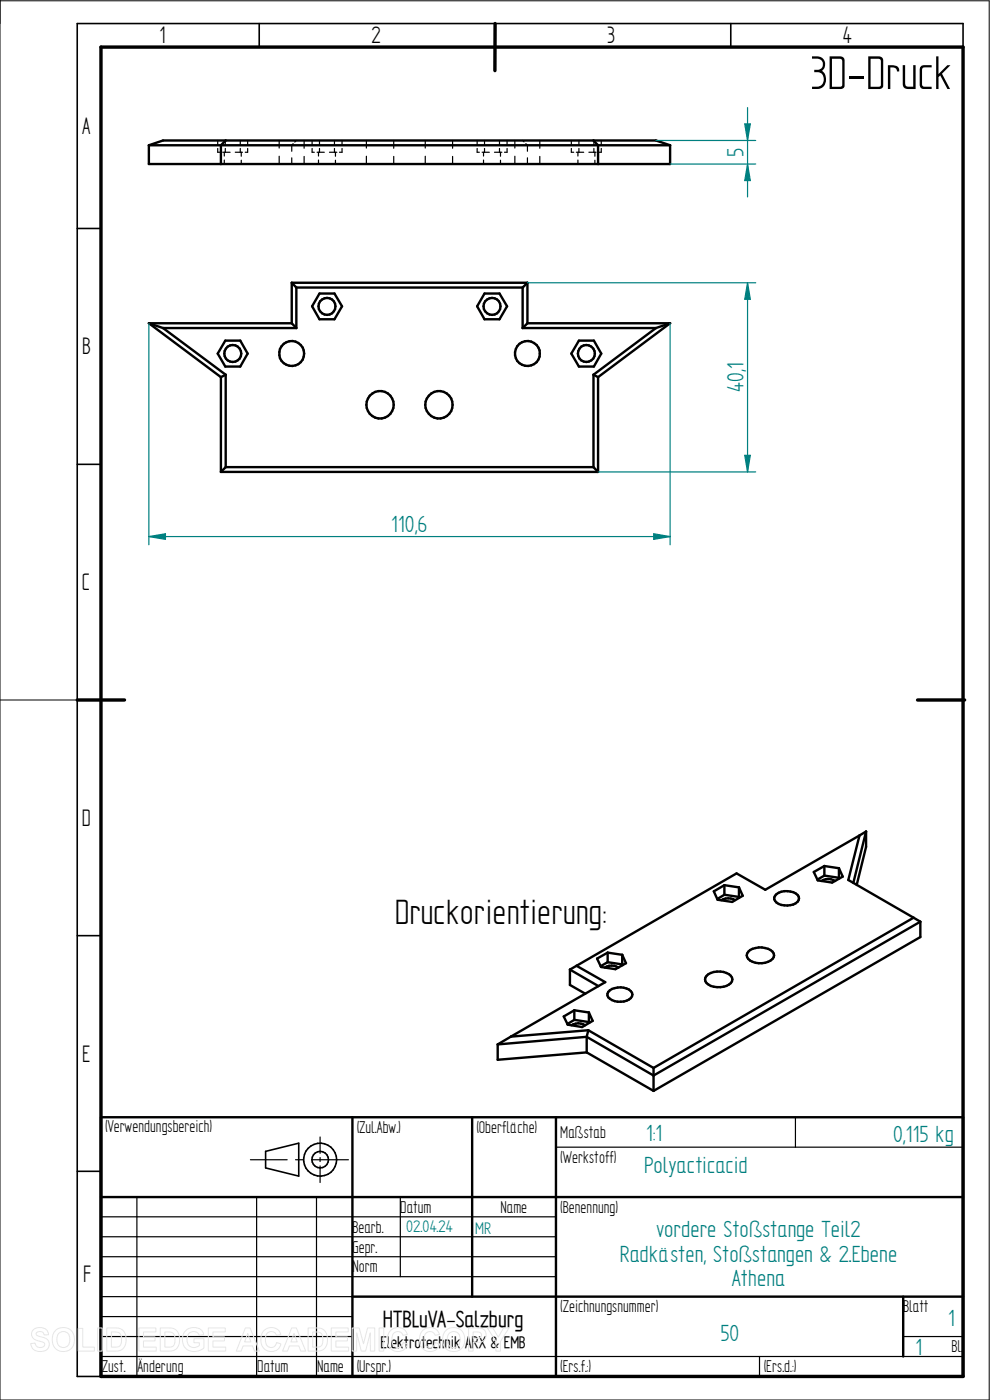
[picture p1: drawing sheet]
<svg xmlns="http://www.w3.org/2000/svg" width="210mm" height="297mm" viewBox="0 0 210 297" stroke-linecap="round" stroke-linejoin="round" font-family="sans-serif">
<path d="M0 0v297h209.8v-296.8h-209.8M0 148.5h16.4" fill="none" stroke="#000" stroke-width=".21"/>
<g fill="none" stroke="#000" stroke-width=".34">
<path d="M55 5v5M105 5v5M155 5v5M204.3 10v-5h-187.9v287h5M16.4 48.5h5M16.4 98.5h5M16.4 148.5h5M16.4 198.5h5M16.4 248.5h5M56.3 244.3l7.1-1.8v7l-7.1-1.7z"/>
<circle cx="67.9" cy="246" r="3.5"/>
<circle cx="67.9" cy="246" r="1.76"/>
</g>
<path d="M21.4 10h182.9v282h-182.9zM105 5v10M16.4 148.5h10M194.6 148.5h10" fill="none" stroke="#000" stroke-width=".72"/>
<g fill="none" stroke="#000" stroke-width=".51">
<path d="M31.6 30.8v4h110.6v-4M31.6 30.8l3-1h104.5l3.1 1M31.6 30.8h110.6M47.9 29.8l-1 1v4M125.9 29.8l1 1v4M61.9 60v8.6M61.9 60h50M61.9 60l1 1M111.9 60v8.6M111.9 60l-1 1M31.6 68.6h30.3M31.6 68.6l15.3 11.4"/>
<path d="M31.6 68.6l3 1M34.6 69.6h28.3M34.6 69.6l13.3 9.9M47.8 72.3h3.2l1.5 2.7-1.5 2.8h-3.2l-1.6-2.8zM47.9 79.5v19.6M47.9 79.5l-1 .5M61.9 68.6l1 1M62.9 61h48M62.9 61v8.6M67.8 62.3h3.2l1.6 2.7-1.6 2.7h-3.2l-1.6-2.7zM102.8 62.3h3.2l1.6 2.7-1.6 2.7h-3.2l-1.6-2.7zM110.9 69.6h28.2"/>
<path d="M110.9 61v8.6M111.9 68.6h30.3M111.9 68.6l-1 1M122.8 72.3h3.2l1.6 2.7-1.6 2.8h-3.2l-1.6-2.8zM125.9 79.5v19.6M125.9 79.5l1 .5M139.1 69.6l-13.2 9.9M142.2 68.6l-15.3 11.4M142.2 68.6l-3.1 1M46.9 80v20.1M47.9 99.1h78M47.9 99.1l-1 1"/>
<path d="M125.9 99.1l1 1M126.9 80v20.1M46.9 100.1h80M182.3 177.2l-2.3 9.5 13.8 8M182.3 177.2l-20 11.6-6-3.5-34 19.6M183.7 176.4v3.3l-2 8M183.7 176.4l-2.7 10.9M183.7 176.4l-1.4 .8M153 191a2.91 2.91 0 0 1 2.9 0M153.7 187.8l3.1 .5M153.7 187.8l-2.3 1.3 .8 1.8 3.1 .4 2.3-1.3-.8-1.7M153.7 189.8l3.1 .5"/>
<path d="M153.7 187.8v2M153.7 189.8l-1.5 .9M156.8 190.3v.2M156.8 188.3v2M164.7 189.7a3.8 3.8 0 0 1 4.5 .2 1.27 1.27 0 0 1-.9 2 3.2 3.2 0 0 1-4-1.1v-.4zM174.3 186.9a2.66 2.66 0 0 1 2.9 0M174.9 183.7l3.1 .5M174.9 183.7l-2.3 1.3 .9 1.8 3 .4 2.3-1.2-.8-1.8M174.9 185.8l3.1 .4M174.9 183.7v2.1M174.9 185.8l-1.5 .8M178 186.2v.2"/>
<path d="M178 184.2v2M193.8 194.7l-55.2 31.9M193.8 194.7l1.4 .8M195.2 195.5v3.3l-56.6 32.6M195.2 195.5l-56.6 32.7-14.1-8.2M108.4 219.9l-2.8 1.7M120.9 205.7v3.3l3.3 1.8M120.9 205.7l6.1 3.5M121.2 217.5a2.66 2.66 0 0 1 2.9 0M121.8 214.3l3.1 .5M121.8 214.3l-2.2 1.3 .8 1.8 3.1 .5 2.2-1.3-.8-1.8M121.8 216.4l3.1 .4"/>
<path d="M121.8 214.3v2.1M121.8 216.4l-1.4 .9M122.3 204.9l6.1 3.5-20 11.5M122.3 204.9l-1.4 .8M124.5 220v3.3M124.5 220l-18.9 1.6M124.8 218.6l-16.4 1.3M124.8 218.6l13.8 8M124.8 218.6l-.3 1.4M124.9 216.8l.1 .2M124.9 214.8v2M128.3 205.3a2.66 2.66 0 0 1 2.9 0"/>
<path d="M128.9 204.1l-1.5 .9M128.9 204.1l3.1 .5M128.9 202.1v2M128.9 202.1l3.1 .5M128.9 202.1l-2.2 1.3 .8 1.7 3.1 .5 2.2-1.3-.8-1.7M129 210.4a3.7 3.7 0 0 1 4.8-.1 1.24 1.24 0 0 1 .2 1.3 1.24 1.24 0 0 1-1.1 .7 3.3 3.3 0 0 1-4-1.1zM132 204.6l.1 .2M132 202.6v2M149.9 207a4.1 4.1 0 0 1 5.1 0 1.13 1.13 0 0 1-.4 1.9 4.3 4.3 0 0 1-4.7-.3 1.07 1.07 0 0 1 0-1.6zM158.7 201.9a3.9 3.9 0 0 1 5.4 .4 1.38 1.38 0 0 1-1.2 1.7 3.7 3.7 0 0 1-4.4-.9v-.8zM21.4 237h182.9v55h-182.9zM74.8 237v55"/>
<path d="M100.2 237v38.1M105.6 221.6v3.2l18.9-1.5M117.9 237v55M124.5 223.3l14.1 8.1M138.6 226.6v4.8M21.4 254h182.9M74.8 275.1h129.5M191.6 275.1v12.7"/>
<circle cx="49.4" cy="75" r="1.81"/>
<circle cx="61.9" cy="75" r="2.65"/>
<circle cx="69.4" cy="65" r="1.79"/>
<circle cx="104.4" cy="65" r="1.79"/>
<circle cx="111.9" cy="75" r="2.65"/>
<circle cx="124.4" cy="75" r="1.81"/>
<circle cx="80.6" cy="85.9" r="2.9"/>
<circle cx="93.1" cy="85.9" r="2.9"/>
</g>
<g fill="none" stroke="#000" stroke-width=".25">
<path d="M46.2 29.8v.8M46.2 31.5v.8h.5M47.2 32.3h1.6M47.6 32.3v.8M47.6 34v.8M47.8 29.8v.8M47.8 31.5v.8M49.9 32.3h1.5M51 29.8v.8M51 31.5v.8M51.2 32.3v.8M51.2 34v.8"/>
<path d="M52.5 31.5v.8h-.5M52.5 29.8v.8M59.2 29.8v1.6M59.2 33.1v1.7M61.9 33.5v1.3M62.2 30.5l-.3 .3v1.3M62.9 29.8l-.4 .3M64.5 29.8v1.7M64.5 33.2v1.6M66.2 31.5v.8h.5M66.2 29.8v.8M67.3 32.3h1.5"/>
<path d="M67.6 32.3v.8M67.6 34v.8M67.8 29.8v.8M67.8 31.5v.8M69.9 32.3h1.6M71 29.8v.8M71 31.5v.8M71.2 32.3v.8M71.2 34v.8M72.6 31.5v.8h-.6M72.6 29.8v.8M77.7 29.8v1.6"/>
<path d="M77.7 33.1v1.7M83.5 29.8v1.7M83.5 33.2v1.6M90.2 29.8v1.6M90.2 33.1v1.7M96 29.8v1.7M96 33.2v1.6M101.2 31.5v.8h.5M101.2 29.8v.8M102.3 32.3h1.5M102.6 32.3v.8M102.6 34v.8"/>
<path d="M102.8 29.8v.8M102.8 31.5v.8M104.9 32.3h1.6M106 29.8v.8M106 31.5v.8M106.2 32.3v.8M106.2 34v.8M107.6 31.5v.8h-.6M107.6 29.8v.8M109.2 29.8v1.6M109.2 33.1v1.7M110.9 29.8l.3 .3"/>
<path d="M111.5 30.5l.4 .3v1.3M111.9 33.5v1.3M114.5 29.8v1.7M114.5 33.2v1.6M121.2 31.5v.8h.5M121.2 29.8v.8M122.3 32.3h1.5M122.6 32.3v.8M122.6 34v.8M122.8 29.8v.8M122.8 31.5v.8M124.9 32.3h1.5"/>
<path d="M126 29.8v.8M126 31.5v.8M126.2 32.3v.8M126.2 34v.8M127.6 31.5v.8h-.6M127.6 29.8v.8M168.7 237v6.4M21.4 258.1h96.5M29 254v38M53.1 246h7.8M54.4 254v38M62.7 246h1.7"/>
<path d="M66.2 246h7.7M67.1 254v38M67.9 241.2v3.5M67.9 245.6v.8M67.9 247.4v3.5M84.9 254v16.8M117.9 243.4h86.4M21.4 270.8h96.5M21.4 266.6h96.5M21.4 262.4h96.5M21.4 275.1h53.4M21.4 279.3h53.4"/>
<path d="M21.4 287.8h182.9M21.4 283.5h53.4M161.1 287.8v4.2M191.6 283.5h12.7"/>
</g>
<path d="M139.1 29.8h21.2M142.2 34.8h18.1M158 26.3h1.2l-.6 3.5z" fill="none" stroke="#008080" stroke-width=".25"/>
<path d="M158 26.3h1.2l-.6 3.5z" fill="#008080"/>
<path d="M158.6 34.8l.6 3.5h-1.2z" fill="none" stroke="#008080" stroke-width=".25"/>
<path d="M158.6 34.8l.6 3.5h-1.2z" fill="#008080"/>
<path d="M158.6 22.8v19M31.6 68.6v47M142.2 68.6v47M138.7 113.2l3.5 .6-3.5 .6z" fill="none" stroke="#008080" stroke-width=".25"/>
<path d="M138.7 113.2l3.5 .6-3.5 .6z" fill="#008080"/>
<path d="M31.6 113.8l3.5-.6v1.2z" fill="none" stroke="#008080" stroke-width=".25"/>
<path d="M31.6 113.8l3.5-.6v1.2z" fill="#008080"/>
<path d="M111.9 60h48.4M158 96.6h1.2l-.6 3.5zM31.6 113.8h110.6M126.9 100.1h33.4" fill="none" stroke="#008080" stroke-width=".25"/>
<path d="M158 96.6h1.2l-.6 3.5z" fill="#008080"/>
<path d="M158.6 60l.6 3.5h-1.2z" fill="none" stroke="#008080" stroke-width=".25"/>
<path d="M158.6 60l.6 3.5h-1.2z" fill="#008080"/>
<path d="M158.6 60v40.1" fill="none" stroke="#008080" stroke-width=".25"/>
<g fill="none" stroke="#e6e6e6" stroke-width=".21">
<path d="M7.1 282.1a2.02 2.02 0 0 1 3.1 .7l.1 .4h-.9a.9 .9 0 0 0-.8-.7 .9 .9 0 0 0-.9 .5l.1 .3 .5 .2a2.15 2.15 0 0 1 2.1 1.4 1.72 1.72 0 0 1-2.3 1.8l-.7-.2-.7-.7-.2-.8 1-.1a1.06 1.06 0 0 0 .9 1 1.06 1.06 0 0 0 1.1-.7 1.66 1.66 0 0 0-1.6-.8 1.37 1.37 0 0 1-.8-2.3zM11.8 282.3a2.46 2.46 0 0 1 3.1-.2 2.46 2.46 0 0 1 .8 3 2.4 2.4 0 0 1-3.1 1.5 2.4 2.4 0 0 1-1.5-3.1l.2-.5zM12.4 282.9a1.39 1.39 0 0 1 1.7-.3 1.39 1.39 0 0 1 .7 1.6 1.41 1.41 0 0 1-1.4 1.7 1.41 1.41 0 0 1-1.3-1.7l.1-.8zM16.6 281.8h1v4h2.4v.8h-3.4zM20.7 281.7h1v4.9h-1zM22.6 281.7h1.9a2.2 2.2 0 0 1 2.2 2.8 2.02 2.02 0 0 1-2.2 2.1h-1.9zM23.6 282.6a1.8 1.8 0 0 1 2 .5 2.09 2.09 0 0 1-.4 2.6l-1.6 .1zM29.5 281.7h3.6v.9h-2.7v1h2.5v.9h-2.5v1.3h2.7v.8h-3.6zM34 281.7h1.8a2.2 2.2 0 0 1 2.3 2.8 2.02 2.02 0 0 1-2.2 2.1h-1.9zM35 282.6a1.8 1.8 0 0 1 1.9 .5 2.09 2.09 0 0 1-.4 2.6l-1.5 .1zM39.4 282.3a2.33 2.33 0 0 1 3.8 .8l-1 .2a1.37 1.37 0 0 0-1.6-.7 1.37 1.37 0 0 0-.9 1.5 1.56 1.56 0 0 0 .8 1.6 1.56 1.56 0 0 0 1.8-.2v-.6h-1.2v-.9h2.2v2a2.65 2.65 0 0 1-3.1 .5 2.65 2.65 0 0 1-1.5-2.7l.3-1zM44.2 281.7h3.6v.9h-2.6v1h2.4v.9h-2.4v1.3h2.7v.8h-3.7z"/>
<path d="M52 281.7h1.1l1.9 4.9h-1l-.4-1.1h-2l-.4 1.1h-1.1zM52.6 282.9l.6 1.8h-1.3zM56 282.3a2.12 2.12 0 0 1 3.6 .8l-1 .2a1.24 1.24 0 0 0-1.6-.7 1.24 1.24 0 0 0-.7 1.6 1.28 1.28 0 0 0 .4 1.4 1.28 1.28 0 0 0 1.6 0l.4-.8 .9 .3a2.19 2.19 0 0 1-2.5 1.6 2.19 2.19 0 0 1-1.8-2.5l.1-.9zM61.9 281.7h1l2 4.9h-1.1l-.4-1.1h-2l-.4 1.1h-1.1zM62.4 282.9l.7 1.8h-1.4zM65.4 281.7h1.8a2.2 2.2 0 0 1 2.3 2.8 2.02 2.02 0 0 1-2.3 2.1h-1.8zM66.3 282.6a1.8 1.8 0 0 1 2 .5 2.09 2.09 0 0 1-.4 2.6l-1.6 .1zM70.3 281.7h3.6v.9h-2.7v1h2.5v.9h-2.5v1.3h2.8v.8h-3.7zM74.7 281.7h1.5l.9 3.4 .9-3.4h1.5v4.9h-.9l-.1-3.8-.9 3.8h-1l-.9-3.8-.1 3.8h-.9zM80.4 281.7h1v4.9h-1zM82.8 282.3a2.12 2.12 0 0 1 3.6 .8l-.9 .2a1.24 1.24 0 0 0-1.6-.7 1.24 1.24 0 0 0-.8 1.6 1.28 1.28 0 0 0 .5 1.4 1.28 1.28 0 0 0 1.5 0l.4-.8 .9 .3a2.19 2.19 0 0 1-2.5 1.6 2.19 2.19 0 0 1-1.7-2.5l.1-.9zM89.6 282.3a2.12 2.12 0 0 1 3.6 .8l-.9 .2a1.24 1.24 0 0 0-1.6-.7 1.24 1.24 0 0 0-.7 1.6 1.28 1.28 0 0 0 .4 1.4 1.28 1.28 0 0 0 1.5 0l.4-.8 1 .3a2.19 2.19 0 0 1-2.6 1.6 2.19 2.19 0 0 1-1.7-2.5l.1-.9z"/>
<path d="M94.6 282.3a2.46 2.46 0 0 1 3.1-.2 2.46 2.46 0 0 1 .8 3 2.4 2.4 0 0 1-3.1 1.5 2.4 2.4 0 0 1-1.4-3.1l.1-.5zM95.2 282.9a1.39 1.39 0 0 1 1.7-.3 1.39 1.39 0 0 1 .7 1.6 1.41 1.41 0 0 1-1.3 1.7 1.41 1.41 0 0 1-1.4-1.7l.1-.8zM99.4 281.7h1.6a1.61 1.61 0 0 1 2.1 1.5 1.62 1.62 0 0 1-2.1 1.6h-.6v1.8h-1zM100.4 282.6a1.62 1.62 0 0 1 1.7 .3 .7 .7 0 0 1-.1 .8 .7 .7 0 0 1-.7 .2h-.9zM103.4 281.7h1.1l1.2 2 1.1-2h1.2l-1.8 2.9v2h-1v-2z"/>
</g>
<text font-size="11.3" x="171.9" y="18.9">3D-Druck</text>
<text font-size="8.4" x="83.7" y="196.1">Druckorientierung:</text>
<g font-size="5.7">
<text x="33.8" y="9.2">1</text>
<text x="78.8" y="9.2">2</text>
<text x="128.8" y="9.2">3</text>
<text x="178.8" y="9.2">4</text>
<text x="17.4" y="28.4">A</text>
<text x="17.4" y="75.2">B</text>
<text x="17.4" y="125.2">C</text>
<text x="17.4" y="175.2">D</text>
<text x="17.4" y="225.2">E</text>
<text x="17.6" y="271.9">F</text>
</g>
<g font-size="5.6" fill="#008080">
<text x="157.7" y="33.3" transform="rotate(-90 157.7 33.3)">5</text>
<text x="157.7" y="83.1" transform="rotate(-90 157.7 83.1)">40,1</text>
<text x="83" y="112.9">110,6</text>
<text x="137.1" y="242">1:1</text>
<text x="189.5" y="242.2">0,115 kg</text>
<text x="136.7" y="248.8">Polyacticacid</text>
<text x="139.2" y="262.4">vordere Stoßstange Teil2</text>
<text x="131.5" y="267.6">Radkästen, Stoßstangen &amp; 2.Ebene</text>
<text x="155.3" y="272.9">Athena</text>
<text x="201.2" y="281.3">1</text>
<text x="152.8" y="284.6">50</text>
<text x="194.2" y="287.4">1</text>
</g>
<text font-size="5.5" x="81.2" y="281.5">HTBLuVA-Salzburg</text>
<g font-size="4.1">
<text x="22.3" y="240.2">(Verwendungsbereich)</text>
<text x="75.7" y="240.4">(Zul.Abw.)</text>
<text x="101.1" y="240.4">(Oberfläche)</text>
<text x="118.8" y="241.4">Maßstab</text>
<text x="118.8" y="246.7">(Werkstoff)</text>
<text x="84.9" y="257.3">Datum</text>
<text x="106.2" y="257.3">Name</text>
<text x="118.8" y="257.3">(Benennung)</text>
<text x="74.8" y="261.5">Bearb.</text>
<text x="74.8" y="265.7">Gepr.</text>
<text x="74.8" y="270">Norm</text>
<text x="118.8" y="278.4">(Zeichnungsnummer)</text>
<text x="191.6" y="278.4">Blatt</text>
<text x="201.8" y="286.9">Bl.</text>
<text x="21.6" y="291.1">Zust.</text>
<text x="29.2" y="291.1">Änderung</text>
<text x="54.6" y="291.1">Datum</text>
<text x="67.3" y="291.1">Name</text>
<text x="75.7" y="291.1">(Urspr.)</text>
<text x="118.8" y="291.1">(Ers.f.:)</text>
<text x="162" y="291.1">(Ers.d.:)</text>
</g>
<g font-size="4" fill="#008080">
<text x="86.2" y="261.5">02.04.24</text>
<text x="100.8" y="261.7">MR</text>
</g>
<text font-size="4" x="80.7" y="286">Elektrotechnik ARX &amp; EMB</text>
</svg>
